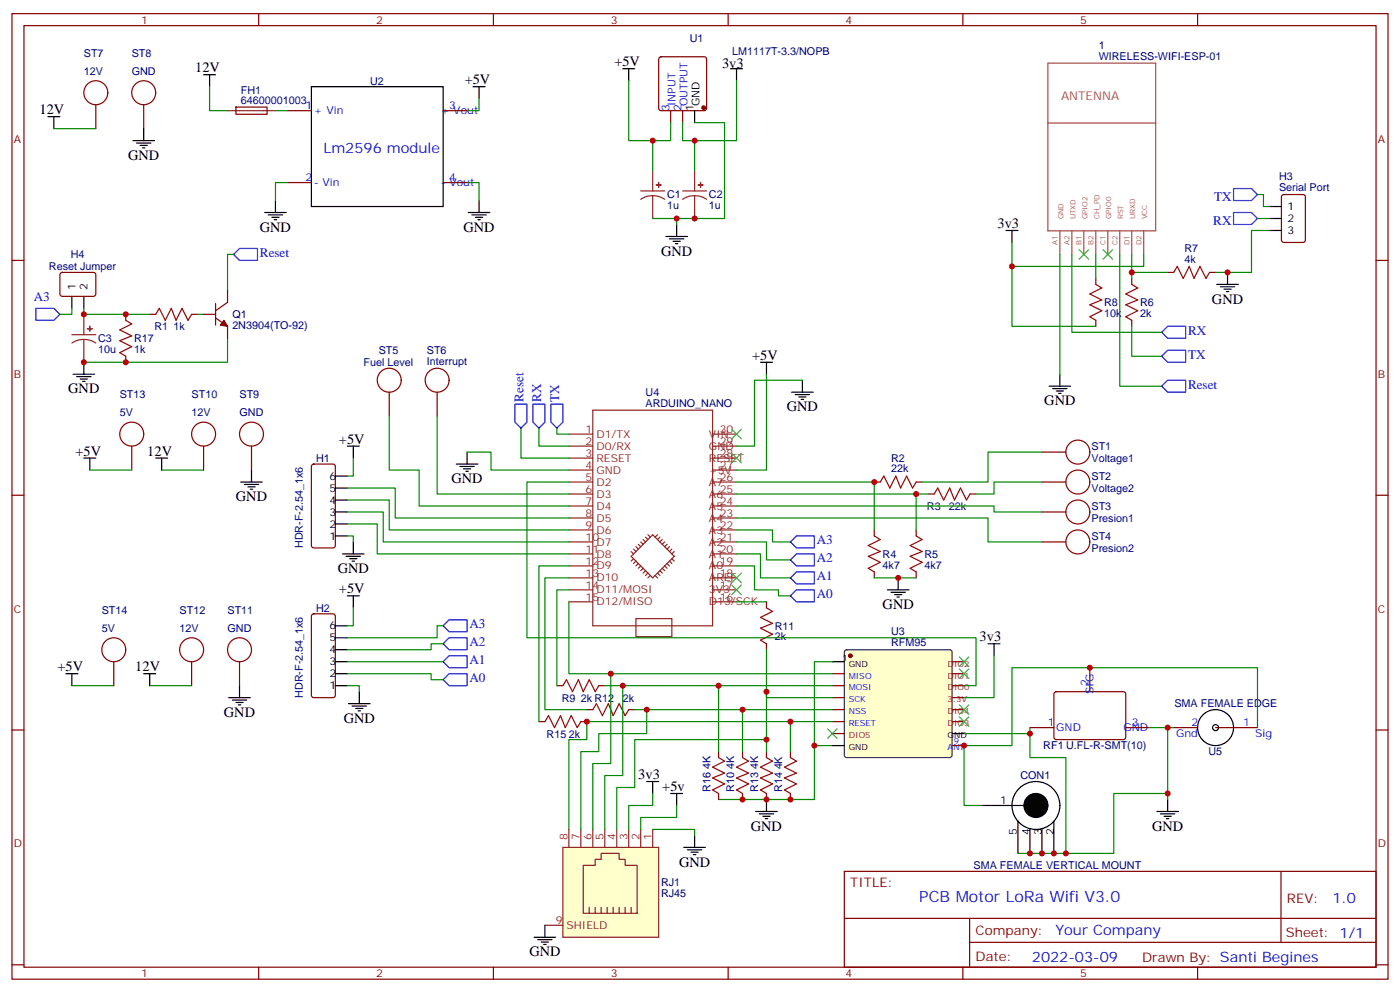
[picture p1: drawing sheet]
<svg xmlns="http://www.w3.org/2000/svg" width="412mm" height="292mm" viewBox="0 0 412 292" stroke-linecap="round" stroke-linejoin="round" font-family="sans-serif">
<g fill="none" stroke="#870000" stroke-width=".35">
<path d="M3.5 4h405.4v284.4h-405.4zM7.1 7.5h398.2v277.3h-398.2zM76.2 4v3.5M145.3 4v3.5M194.3 16.9l.4-.2h12.7l.5 .2 .2 .5v14.5l-.2 .5-.5 .2h-12.7l-.5-.2-.2-.5v-14.5zM214.5 4v3.5M283.6 4v3.5M352.8 4v3.5M84.7 32.6h7M130.5 32.6h7.1M197.6 32.6v3.5M201.1 32.6v3.5"/>
<path d="M84.7 53.8h7M130.5 53.8h7.1M3.5 76.7h3.6M405.3 76.7h3.6M322.8 82v1.7M322.8 94.3v1.8M333.4 82v1.7M333.4 94.3v1.8M344 80.2h1.7M356.3 80.2h1.8M3.5 145.8h3.6M257.5 142h1.8"/>
<path d="M257.5 156.1v1.7M269.9 142h1.7M269.9 156.1v1.7M273.4 145.5h1.8M285.8 145.5h1.7M405.3 145.8h3.6M225.8 177.2v1.8M257.5 168.4v1.8M269.9 168.4v1.8M225.8 189.6v1.7M3.5 215h3.6M164 201.9h1.8"/>
<path d="M172.9 209h1.7M176.4 201.9h1.8M185.2 209h1.8M405.3 215h3.6M218.7 221.3v1.8M218.7 233.7v1.7M225.8 221.3v1.8M225.8 233.7v1.7M232.8 221.3v1.8M232.8 233.7v1.7M248.7 256.6h156.6v28.2h-156.6zM377.3 256.6v20.9"/>
<path d="M248.7 270.5h156.5M285.6 277.5h119.6M285.6 270.5v14.1M3.5 284.1h3.6M76.2 284.8v3.6M145.3 284.8v3.6M214.5 284.8v3.6M283.6 284.8v3.6M352.8 284.8v3.6M405.3 284.1h3.6"/>
</g>
<path d="M308.7 18.6h31.7v49.4h-31.7zM308.7 36.2h31.7M312.2 68v6.9M315.7 68v6.9M319.3 68v6.9M322.8 68v6.9M326.3 68v6.9M329.8 68v6.9M333.4 68v6.9M336.9 68v6.9" fill="none" stroke="#a64a4a" stroke-width=".35"/>
<circle cx="207.3" cy="31.7" r=".53" fill="#870000" stroke="#870000" stroke-width=".35"/>
<path d="M91.7 25.5h38.8v35.3h-38.8zM204.6 32.6v3.5" fill="none" stroke="#000" stroke-width=".35"/>
<g fill="none" stroke="#a10000" stroke-width=".35">
<path d="M322.8 83.7l1.8 1.1-3.6 1.8 3.6 1.7-3.6 1.4 3.6 1.8-3.6 1.8 1.8 1M333.4 83.7l1.7 1.1-3.5 1.8 3.5 1.7-3.5 1.4 3.5 1.8-3.5 1.8 1.8 1M345.7 80.2l1.1-1.7 1.7 3.5 1.8-3.5 1.4 3.5 1.8-3.5 1.7 3.5 1.1-1.8M257.5 157.8l1.8 1.1-3.5 1.8 3.5 1.7-3.5 1.4 3.5 1.8-3.5 1.8 1.7 1M259.3 142l1-1.8 1.8 3.5 1.8-3.5 1.4 3.5 1.8-3.5 1.7 3.5 1.1-1.7M269.9 157.8l1.7 1.1-3.5 1.8 3.5 1.7-3.5 1.4 3.5 1.8-3.5 1.8 1.8 1M275.2 145.5l1-1.8 1.8 3.5 1.8-3.5 1.4 3.5 1.7-3.5 1.8 3.5 1.1-1.7M225.8 179l1.7 1.1-3.5 1.7 3.5 1.8-3.5 1.4 3.5 1.8-3.5 1.7 1.8 1.1M165.8 201.9l1.1-1.7 1.7 3.5 1.8-3.5 1.4 3.5 1.8-3.5 1.7 3.5 1.1-1.8M174.6 209l1.1-1.8 1.7 3.5 1.8-3.5 1.4 3.5 1.8-3.5 1.7 3.5 1.1-1.7M218.7 223.1l1.8 1.1-3.5 1.7 3.5 1.8-3.5 1.4 3.5 1.8-3.5 1.7 1.7 1.1M225.8 223.1l1.7 1.1-3.5 1.7 3.5 1.8-3.5 1.4 3.5 1.8-3.5 1.7 1.8 1.1"/>
<path d="M232.8 223.1l1.8 1.1-3.5 1.7 3.5 1.8-3.5 1.4 3.5 1.8-3.5 1.7 1.7 1.1"/>
</g>
<path d="M245.2 219.6h-5.3v15.8h-28.2" fill="none" stroke="#008700" stroke-width=".35"/>
<path d="M248.9 191.6l.5-.3h30.4l.5 .3 .2 .5v30.3l-.3 .5-.4 .2h-30.4l-.5-.2-.2-.5v-30.3z" fill="#ffc" stroke="#333" stroke-width=".35"/>
<circle cx="250.5" cy="193.1" r=".53" fill="#870000" stroke="#870000" stroke-width=".35"/>
<g fill="none" stroke="#000" stroke-width=".35">
<path d="M60 22h3.5M61.7 22v3.5M139.3 25.5h3.6M141.1 25.5v3.6M183.4 20.2h3.6M185.2 20.2v3.6M215.2 20.2h3.5M217 20.2v3.6M81.1 59.1v3.5M141.1 59.1v3.5M78 62.6h6.3M79 63.3h4.3"/>
<path d="M80.1 64h2.1M80.8 64.7h.7M137.9 62.6h6.4M139 63.3h4.2M140.1 64h2.1M140.8 64.7h.7M196.1 69.6h6.4M197.2 70.3h4.2M198.3 71h2.1M199 71.8h.7M199.3 66.1v3.5M296.3 67.9h3.6"/>
<path d="M298.1 67.9v3.5M358.4 83.7h6.4M359.5 84.5h4.2M360.5 85.2h2.2M361.2 85.9h.7M361.6 80.2v3.5M224 106.7h3.5M225.8 106.7v3.5M233.2 115.5h6.3M234.2 116.2h4.3M235.3 116.9h2.1M236 117.6h.7"/>
<path d="M236.4 112v3.5M309 113.7h6.4M310.1 114.4h4.2M311.1 115.1h2.2M311.9 115.9h.7M312.2 110.2v3.5M102.3 131.4h3.5M104.1 131.4v3.5M134.4 136.7h6.4M135.5 137.4h4.2M136.5 138.1h2.1M137.2 138.8h.7"/>
<path d="M137.6 133.1v3.6M98.8 157.8h3.5M98.8 154.3h3.5M98.8 150.8h3.5M98.8 147.2h3.5M98.8 143.7h3.5M98.8 140.2h3.5M104.1 159.6v3.5M100.9 163.1h6.3M102 163.8h4.2M102.3 175.5h3.5M103 164.5h2.1"/>
<path d="M103.7 165.2h.7M104.1 175.5v3.5M261.4 173.7h6.4M262.5 174.4h4.2M263.5 175.1h2.1M264.2 175.8h.7M264.6 170.2v3.5M98.8 194.9h3.5M98.8 198.4h3.5M98.8 191.3h3.5M98.8 187.8h3.5M98.8 184.3h3.5"/>
<path d="M245.2 194.9h3.5M291 189.6h3.6M292.8 189.6v3.5M98.8 201.9h3.5M102.7 207.2h6.3M103.7 207.9h4.2M104.8 208.6h2.1M105.5 209.3h.7M105.8 203.7v3.5M245.2 219.6h3.5M280.5 216h3.5M222.6 239h6.4"/>
<path d="M223.7 239.7h4.2M225.8 235.4v3.6M224.7 240.4h2.1M225.4 241.1h.7"/>
</g>
<g fill="none" stroke="#870000" stroke-width=".35">
<path d="M92 136.9l.4-.2h5.7l.6 .4 .1 23.6-.5 .6-5.9 .1-.6-.5-.1-23.5zM306.9 133.1h7.1M306.9 142h7.1M306.9 150.8h7.1M306.9 159.6h7.1M92 181l.4-.2h5.7l.6 .4 .1 23.6-.5 .6-5.9 .1-.6-.5-.1-23.5zM245.2 198.4h3.5M280.5 198.4h3.5M280.5 194.9h3.5M158.7 212.5h1.8M171.1 212.5h1.8M245.2 201.9h3.5"/>
<path d="M245.2 205.5h3.5M245.2 209h3.5M245.2 212.5h3.5M245.2 216h3.5M280.5 201.9h3.5M280.5 205.5h3.5M280.5 209h3.5M280.5 212.5h3.5M280.5 219.6h3.5M211.7 221.3v1.8M211.7 233.7v1.7"/>
<circle cx="317.5" cy="133.1" r="3.5"/>
<circle cx="317.5" cy="142" r="3.5"/>
<circle cx="317.5" cy="150.8" r="3.5"/>
<circle cx="317.5" cy="159.6" r="3.5"/>
</g>
<g fill="none" stroke="#8c2424" stroke-width=".35">
<path d="M188.7 56.2h7.1M192.3 57.6l-1.9 .3-1.7 .8M192.3 57.6l1.8 .3 1.7 .8M192.3 50.2v6M192.3 57.6v6.7M201.1 56.2h7M204.6 57.6l-1.8 .3-1.7 .8M204.6 57.6l1.9 .3 1.6 .8M204.6 50.2v6M204.6 57.6v6.7M167.6 138.4h7M167.6 134.9h7"/>
<path d="M167.6 131.4h7M167.6 127.8h7M174.6 120.8h35.3v63.5h-35.3zM209.9 138.4h7.1M209.9 134.9h7.1M209.9 131.4h7.1M209.9 127.8h7.1M167.6 159.6h7M167.6 156.1h7M167.6 152.5h7M167.6 149h7M167.6 145.5h7"/>
<path d="M167.6 142h7M188.7 159.6l.7 .7M189.4 158.9l.7 .7M190.1 158.2l.8 .7M190.9 157.5l.7 .7M193.7 157.5l-.7 .7M194.4 158.2l-.7 .7M195.1 158.9l-.7 .7M195.8 159.6l-.7 .7M209.9 159.6h7.1M209.9 156.1h7.1M209.9 152.5h7.1"/>
<path d="M209.9 149h7.1M209.9 145.5h7.1M209.9 142h7.1M167.6 173.7h7M167.6 170.2h7M167.6 166.7h7M167.6 163.1h7M167.6 177.2h7M185.9 163.8l6.4-6.3 6.3 6.3-6.3 6.4zM185.9 162.4l.7 .7M186.6 161.7l.7 .7M186.6 164.5l-.7 .7"/>
<path d="M187.3 161l.7 .7M187.3 165.2l-.7 .7M188 165.9l-.7 .8M188 160.3l.7 .7M188.7 166.7l-.7 .7M189.4 167.4l-.7 .7M190.1 168.1l-.7 .7M190.9 168.8l-.8 .7M191.6 169.5l-.7 .7M193 169.5l.7 .7M193.7 168.8l.7 .7M194.4 168.1l.7 .7"/>
<path d="M195.1 167.4l.7 .7M195.8 166.7l.7 .7M196.5 165.9l.7 .8M196.5 160.3l-.7 .7M197.2 165.2l.7 .7M197.2 161l-.7 .7M197.9 164.5l.7 .7M197.9 161.7l-.7 .7M198.6 162.4l-.7 .7M209.9 173.7h7.1M209.9 170.2h7.1M209.9 166.7h7.1"/>
<path d="M209.9 163.1h7.1M209.9 177.2h7.1M187.3 182.2h10.6v5.3h-10.6z"/>
</g>
<g fill="none" stroke="#008700" stroke-width=".35">
<path d="M141.1 29.1v3.5h-3.5M185.2 23.8v17.6h12.4v-5.3M204.6 36.1h8.8v28.2h-21.1M217 23.8v17.6h-15.9v-5.3M84.7 53.8h-3.6v5.3M137.6 53.8h3.5v5.3M192.3 41.4v8.8M204.6 41.4v8.8M199.3 64.3v1.8M298.1 71.4v7.1h38.8v-3.6M298.1 78.5v17.6h24.7M312.2 74.9v35.3"/>
<path d="M315.7 74.9v23h26.5M322.8 74.9v7.1M333.4 74.9v7.1M333.4 96.1v8.8h8.8M333.4 80.2h10.6M225.8 110.2v28.2h-8.8M236.4 112h-14.2v19.4h-5.2M137.6 133.1h7v5.3h23M164 126.1v1.7h3.6M306.9 133.1h-15.9v8.9h-19.4M102.3 157.8h1.8v1.8M102.3 154.3h8.8v8.8h56.5"/>
<path d="M102.3 150.8h10.6v8.8h54.7M102.3 147.2h12.4v8.9h52.9M102.3 143.7h14.1v8.8h51.2M167.6 142h-12.4v45.8h132.3v14.1h-3.5M217 142h40.5v14.1M217 149h75.8v1.8h14.1M217 159.6h8.8v5.3h7M217 156.1h10.5v3.5h5.3M217 152.5h74v7.1h15.9M217 145.5h56.4M269.9 145.5v10.6M306.9 142h-14.1v3.5h-5.3"/>
<path d="M167.6 173.7h-3.6v28.2M167.6 170.2h-7.1v38.8h12.4M167.6 166.7h-8.9v45.8M167.6 177.2v21.2h77.6M217 166.7h5.2v7h7.1v1.8h3.5M217 163.1h7v7.1h8.8M217 177.2h8.8M257.5 170.2h12.4M102.3 198.4h24.7v1.8h3.5M102.3 194.9h28.2M130.5 184.3h-1.7v3.5h-26.5M130.5 189.6h-3.5v1.7h-24.7"/>
<path d="M225.8 191.3v14.2h19.4M292.8 193.1v12.4h-8.8M178.2 201.9h67M187 209h58.2M211.7 201.9v19.4M218.7 209v12.3M225.8 203.7v17.6M232.8 212.5v8.8M245.2 212.5h-72.3v5.3h-5.3v26.5"/>
</g>
<path d="M160.5 212.5l1.1-1.8 1.7 3.6 1.8-3.6 1.4 3.6 1.8-3.6 1.7 3.6 1.1-1.8M211.7 223.1l1.7 1.1-3.5 1.7 3.5 1.8-3.5 1.4 3.5 1.8-3.5 1.7 1.8 1.1" fill="none" stroke="#a10000" stroke-width=".35"/>
<g fill="none" stroke="#3c3" stroke-width=".35">
<path d="M215.5 172.3l2.9 2.8M215.5 168.8l2.9 2.8M218.4 172.3l-2.9 2.8M218.4 168.8l-2.9 2.8M282.6 193.5l2.8 2.8M282.6 197l2.8 2.8M285.4 193.5l-2.8 2.8M285.4 197l-2.8 2.8M243.8 214.6l2.8 2.9M246.6 214.6l-2.8 2.9M282.6 207.6l2.8 2.8M282.6 211.1l2.8 2.8"/>
<path d="M285.4 207.6l-2.8 2.8M285.4 211.1l-2.8 2.8"/>
</g>
<path d="M342.2 97.9l1.8-1.8h5.2v3.5h-5.2zM157 119h3.5v5.3l-1.8 1.8-1.7-1.8zM162.3 119h3.5v5.3l-1.8 1.8-1.7-1.8zM342.2 104.9l1.8-1.7h5.2v3.5h-5.2zM232.8 159.6l1.8-1.8h5.3v3.6h-5.3zM232.8 175.5l1.8-1.8h5.3v3.5h-5.3zM232.8 170.2l1.8-1.8h5.3v3.5h-5.3zM234.6 163.1h5.3v3.6h-5.3l-1.8-1.8zM130.5 194.9l1.8-1.8h5.3v3.5h-5.3zM130.5 189.6l1.8-1.8h5.3v3.5h-5.3zM130.5 184.3l1.8-1.8h5.3v3.6h-5.3zM130.5 200.2l1.8-1.8h5.3v3.5h-5.3z" fill="none" stroke="#00f" stroke-width=".35"/>
<g fill="#8c2424" stroke="#8c2424" stroke-width=".35">
<path d="M193.3 54.5h1.4z"/>
<path d="M194 53.8v1.4z"/>
<path d="M205.7 54.5h1.4z"/>
<path d="M206.3 53.8l.1 1.4z"/>
</g>
<path d="M165.8 249.6h28.2v26.4h-28.2z" fill="#ffc" stroke="#8c2424" stroke-width=".35"/>
<g fill="none" stroke="#8c2424" stroke-width=".35">
<path d="M67 32.6h14.1M21.2 98.6h7M24.7 100l-1.9 .2-1.6 .8M24.7 100l1.8 .2 1.7 .8M24.7 92.6v6M24.7 100v6.7M167.6 244.3v5.3M171.1 244.3v5.3M171.8 254.8h3.5v-1.7h1.8v-1.8h5.3v1.8h1.7v1.7h3.6v14.2h-15.9zM174.6 244.3v5.3M178.2 244.3v5.3M181.7 244.3v5.3"/>
<path d="M185.2 244.3v5.3M188.7 244.3v5.3M192.3 244.3v5.3M160.5 272.5h5.3M173.6 267.2v1.8M175.3 267.2v1.8M177.1 267.2v1.8M178.9 267.2v1.8M180.6 267.2v1.8M182.4 267.2v1.8M184.1 267.2v1.8M185.9 267.2v1.8"/>
</g>
<g fill="none" stroke="#008700" stroke-width=".35">
<path d="M15.9 37.9h12.3M61.7 25.5v7.1h5.3M81.1 32.6h3.6M370.4 57.3h1.8v3.5h1.7M68.8 74.9h-1.8v10.6M329.8 74.9v38.8h12.4M370.4 64.3h3.5M373.9 67.9h-5.2v12.3h-10.6M21.2 90.8v1.8h-3.6M24.7 90.8v1.8h19.4M58.2 92.6h1.8M67 99.6v7.1h-42.3"/>
<path d="M26.5 138.4h12.3M47.6 138.4h12.4M104.1 134.9v5.3h-1.8M114.7 122.6v15.8h8.8v10.6h44.1M128.8 122.6v22.9h38.8M153.5 126.1v8.8h14.1M158.7 126.1v5.3h8.9M104.1 179v5.3h-1.8M179.9 198.4v26.5h-5.3v19.4M245.2 194.9h-5.3v24.7M21.2 201.9h12.3M44.1 201.9h12.3"/>
<path d="M102.3 201.9h3.5v1.8M183.4 201.9v26.5h-5.2v15.9M190.5 209v7h-14.1v5.3h-5.3v23M225.8 217.8h-38.8v14.1h-5.3v12.4M284 216h19.4M303.4 214.3v8.8h10.6v28.2M338.7 214.3h7M344 214.3v21.1M370.4 214.3v-17.7h-72.3v23h-14.1v17.6h5.3M192.3 233.7v3.5h-7.1v7.1M199.3 237.2v3.5h-10.6v3.6M344 233.7h-15.9v17.6h-28.2"/>
<path d="M192.3 244.3h12.3v1.7"/>
</g>
<g fill="none" stroke="#870000" stroke-width=".35">
<path d="M28.2 30.8v7.1M42.3 30.8v7.1M69.5 31.5h9.1l.1 2.1-9.2 .1zM377.7 57.5l.5-.2h5.6l.7 .4v13l-.4 .6-5.9 .1-.7-.5v-12.9zM17.9 80.4l.4-.2 9.5 .1 .4 .6v5.9l-.7 .5-9.4-.1-.5-.6v-5.7zM37 92.6v1.7M44.1 92.6h1.8M56.4 92.6h1.8M60 92.6h3.5M63.5 93.6l3.5 2.5v3.5M63.5 89.4v6.3M67 85.5v3.5l-3.5 2.5"/>
<path d="M37 104.9v1.8M114.7 115.5v7.1M128.8 115.5v7.1M38.8 131.4v7M60 131.4v7M74.1 131.4v7M33.5 194.9v7M56.4 194.9v7M70.6 194.9v7M321 196.6v7.1M303.4 214.3h7M310.7 203.9l.4-.2h20.1l.4 .7-.1 13-.6 .4-20-.1-.5-.6v-12.7z"/>
<path d="M331.6 214.3h7.1M345.7 214.3h7.1M358.1 214.3h12.3"/>
<circle cx="28.2" cy="27.3" r="3.5"/>
<circle cx="42.3" cy="27.3" r="3.5"/>
<circle cx="114.7" cy="112" r="3.5"/>
<circle cx="128.8" cy="112" r="3.5"/>
<circle cx="38.8" cy="127.8" r="3.5"/>
<circle cx="60" cy="127.8" r="3.5"/>
<circle cx="74.1" cy="127.8" r="3.5"/>
<circle cx="33.5" cy="191.3" r="3.5"/>
<circle cx="56.4" cy="191.3" r="3.5"/>
<circle cx="70.6" cy="191.3" r="3.5"/>
</g>
<g fill="none" stroke="#000" stroke-width=".35">
<path d="M14.1 34.4h3.5M15.9 34.4v3.5M42.3 37.9v3.5M39.2 41.4h6.3M40.2 42.1h4.2M41.3 42.8h2.1M42 43.5h.7M373.9 67.9h3.6M373.9 60.8h3.6M373.9 64.3h3.6M21.2 87.3v3.5M24.7 87.3v3.5"/>
<path d="M21.5 110.2h6.4M22.6 110.9h4.2M23.6 111.6h2.2M24.3 112.3h.7M24.7 106.7v3.5M24.7 134.9h3.5M26.5 134.9v3.5M45.9 134.9h3.5M47.6 134.9v3.5M74.1 138.4v3.6M70.9 142h6.4M72 142.7h4.2"/>
<path d="M73 143.4h2.1M73.7 144.1h.7M19.4 198.4h3.5M21.2 198.4v3.5M42.3 198.4h3.6M44.1 198.4v3.5M67.4 205.5h6.3M68.4 206.2h4.3M69.5 206.9h2.1M70.2 207.6h.7M70.6 201.9v3.6M190.5 230.2h3.5"/>
<path d="M192.3 230.2v3.5M197.6 233.7h3.5M199.3 233.7v3.5M289.3 237.2h14.1M340.8 239h6.3M341.8 239.7h4.3M344 235.4v3.6M201.4 249.6h6.4M202.5 250.3h4.2M203.6 251h2.1M204.3 251.7h.7M204.6 246v3.6"/>
<path d="M299.9 241.8v9.5M303.4 244.3v7M306.9 244.3v7M310.4 241.8v9.5M342.9 240.4h2.1M343.6 241.1h.7M157.3 276h6.4M158.4 276.7h4.2M159.5 277.4h2.1M160.2 278.1h.7M160.5 272.5v3.5"/>
<circle cx="358.1" cy="214.3" r="5.3"/>
<circle cx="358.1" cy="214.3" r=".88"/>
<circle cx="305.2" cy="237.2" r="7.1"/>
</g>
<path d="M363.4 55.5h5.3l1.7 1.8-1.7 1.8h-5.3zM68.8 74.9l1.8-1.7h5.2v3.5h-5.2zM363.4 62.6h5.3l1.7 1.7-1.7 1.8h-5.3zM10.6 90.8h5.3l1.7 1.8-1.7 1.7h-5.3zM151.7 119h3.5v5.3l-1.7 1.8-1.8-1.8zM342.2 113.7l1.8-1.7h5.2v3.5h-5.2z" fill="none" stroke="#00f" stroke-width=".35"/>
<circle cx="305.2" cy="237.2" r="3.5" fill="#000" stroke="#000" stroke-width=".35"/>
<path d="M317.9 73.5l2.8 2.8M320.7 73.5l-2.8 2.8M324.9 73.5l2.8 2.8M327.7 73.5l-2.8 2.8M215.5 126.4l2.9 2.9M215.5 133.5l2.9 2.8M218.4 126.4l-2.9 2.9M218.4 133.5l-2.9 2.8" fill="none" stroke="#3c3" stroke-width=".35"/>
<path d="M37 94.3l1.8 1.1-3.5 1.8 3.5 1.7-3.5 1.4 3.5 1.8-3.5 1.8 1.7 1M45.9 92.6l1-1.8 1.8 3.5 1.7-3.5 1.5 3.5 1.7-3.5 1.8 3.5 1-1.7" fill="none" stroke="#a10000" stroke-width=".35"/>
<g fill="#8c2424" stroke="#8c2424" stroke-width=".35">
<path d="M25.8 96.8h1.4z"/>
<path d="M26.4 96.1l.1 1.4z"/>
</g>
<path d="M66 94.3l1 1.8-2.1-.4z" fill="#870000" stroke="#870000" stroke-width=".35"/>
<g fill="#c00">
<circle cx="225.8" cy="203.7" r=".88"/>
<circle cx="232.8" cy="235.4" r=".88"/>
<circle cx="232.8" cy="212.5" r=".88"/>
<circle cx="225.8" cy="235.4" r=".88"/>
<circle cx="218.7" cy="235.4" r=".88"/>
<circle cx="218.7" cy="209" r=".88"/>
<circle cx="211.7" cy="201.9" r=".88"/>
<circle cx="264.6" cy="170.2" r=".88"/>
<circle cx="257.5" cy="142" r=".88"/>
<circle cx="269.9" cy="145.5" r=".88"/>
<circle cx="192.3" cy="41.4" r=".88"/>
<circle cx="204.6" cy="41.4" r=".88"/>
<circle cx="199.3" cy="64.3" r=".88"/>
<circle cx="204.6" cy="64.3" r=".88"/>
<circle cx="333.4" cy="80.2" r=".88"/>
<circle cx="298.1" cy="78.5" r=".88"/>
<circle cx="225.8" cy="217.8" r=".88"/>
<circle cx="183.4" cy="201.9" r=".88"/>
<circle cx="179.9" cy="198.4" r=".88"/>
<circle cx="172.9" cy="212.5" r=".88"/>
<circle cx="190.5" cy="209" r=".88"/>
<circle cx="361.6" cy="80.2" r=".88"/>
<circle cx="284" cy="219.6" r=".88"/>
<circle cx="321" cy="196.6" r=".88"/>
<circle cx="344" cy="214.3" r=".88"/>
<circle cx="303.4" cy="251.3" r=".88"/>
<circle cx="306.9" cy="251.3" r=".88"/>
<circle cx="344" cy="233.7" r=".88"/>
<circle cx="310.4" cy="251.3" r=".88"/>
<circle cx="314" cy="251.3" r=".88"/>
<circle cx="303.4" cy="216" r=".88"/>
<circle cx="239.9" cy="219.6" r=".88"/>
<circle cx="37" cy="92.6" r=".88"/>
<circle cx="37" cy="106.7" r=".88"/>
<circle cx="24.7" cy="92.6" r=".88"/>
<circle cx="24.7" cy="106.7" r=".88"/>
</g>
<text font-size="4.6" fill="#00f" x="270.8" y="265.6">PCB Motor LoRa Wifi V3.0</text>
<g font-size="4.2">
<text x="57.5" y="21.3">12V</text>
<text x="181" y="19.5">+5V</text>
<text x="212.7" y="19.9">3v3</text>
<text x="136.9" y="24.8">+5V</text>
<text x="11.6" y="33.7">12V</text>
<text x="37.7" y="47.1">GND</text>
<text x="76.6" y="68.2">GND</text>
<text x="136.5" y="68.2">GND</text>
<text x="293.9" y="67.2">3v3</text>
<text x="194.7" y="75.3">GND</text>
<text x="357" y="89.4">GND</text>
<text x="221.5" y="106">+5V</text>
<text x="20.1" y="115.9">GND</text>
<text x="307.6" y="119.4">GND</text>
<text x="231.8" y="121.1">GND</text>
<text x="99.8" y="130.7">+5V</text>
<text x="22.2" y="134.2">+5V</text>
<text x="43.4" y="134.2">12V</text>
<text x="133" y="142.3">GND</text>
<text x="69.5" y="147.6">GND</text>
<text x="99.5" y="168.8">GND</text>
<text x="99.8" y="174.8">+5V</text>
<text x="260" y="179.4">GND</text>
<text x="288.6" y="188.9">3v3</text>
<text x="16.9" y="197.7">+5V</text>
<text x="39.9" y="197.7">12V</text>
<text x="66" y="211.1">GND</text>
<text x="101.2" y="212.9">GND</text>
<text x="188" y="229.4">3v3</text>
<text x="195.1" y="233">+5v</text>
<text x="221.2" y="244.6">GND</text>
<text x="339.4" y="244.6">GND</text>
<text x="200" y="255.2">GND</text>
<text x="155.9" y="281.7">GND</text>
</g>
<g font-size="4.2" fill="#00f">
<text x="95.2" y="44.9">Lm2596 module</text>
<text x="392.5" y="265.9">1.0</text>
<text x="310.9" y="275.4">Your Company</text>
<text x="304" y="283.2">2022-03-09</text>
</g>
<g font-size="3.9" fill="#00f">
<text x="357.6" y="59.2">TX</text>
<text x="357.4" y="66.3">RX</text>
<text x="76.6" y="75.6">Reset</text>
<text x="9.9" y="88.5">A3</text>
<text x="350" y="98.6">RX</text>
<text x="350" y="105.6">TX</text>
<text x="154.2" y="118.3" transform="rotate(-90 154.2 118.3)">Reset</text>
<text x="159.5" y="118.3" transform="rotate(-90 159.5 118.3)">RX</text>
<text x="164.7" y="118.3" transform="rotate(-90 164.7 118.3)">TX</text>
<text x="350" y="114.4">Reset</text>
<text x="240.6" y="160.3">A3</text>
<text x="240.6" y="165.6">A2</text>
<text x="240.6" y="170.9">A1</text>
<text x="240.6" y="176.2">A0</text>
<text x="138.3" y="185">A3</text>
<text x="138.3" y="190.3">A2</text>
<text x="138.3" y="195.6">A1</text>
<text x="138.3" y="200.9">A0</text>
</g>
<g font-size="3.9" fill="#800">
<text x="250.5" y="261.2">TITLE:</text>
<text x="379.1" y="265.9">REV:</text>
<text x="287.4" y="275.4">Company:</text>
<text x="378.7" y="276">Sheet: 1/1</text>
<text x="287.4" y="283.1">Date:</text>
<text x="336.4" y="283.2">Drawn By: Santi Begines</text>
</g>
<text font-size="3.5" fill="#a54b4b" x="312.6" y="29.5">ANTENNA</text>
<g font-size="3.2" fill="#800">
<text x="41.6" y="7">1</text>
<text x="110.8" y="7">2</text>
<text x="179.9" y="7">3</text>
<text x="249.1" y="7">4</text>
<text x="318.2" y="7">5</text>
<text x="4.1" y="42.1">A</text>
<text x="405.9" y="42.1">A</text>
<text x="4.1" y="111.3">B</text>
<text x="405.9" y="111.3">B</text>
<text x="4.1" y="180.4">C</text>
<text x="405.9" y="180.4">C</text>
<text x="4.1" y="249.6">D</text>
<text x="405.9" y="249.6">D</text>
<text x="41.6" y="287.8">1</text>
<text x="110.8" y="287.8">2</text>
<text x="179.9" y="287.8">3</text>
<text x="249.1" y="287.8">4</text>
<text x="318.2" y="287.8">5</text>
</g>
<g font-size="3.2" fill="#000080">
<text x="24.7" y="16.7">ST7</text>
<text x="38.8" y="16.7">ST8</text>
<text x="203.2" y="12.5">U1</text>
<text x="215.7" y="16.1">LM1117T-3.3/NOPB</text>
<text x="323.6" y="17.5">WIRELESS-WIFI-ESP-01</text>
<text x="323.6" y="14.3">1</text>
<text x="24.7" y="22">12V</text>
<text x="38.8" y="22">GND</text>
<text x="71" y="27.5">FH1</text>
<text x="109" y="24.9">U2</text>
<text x="70.9" y="30.5">64600001003</text>
<text x="376.8" y="53.1">H3</text>
<text x="196.5" y="58.4">C1</text>
<text x="208.8" y="58.4">C2</text>
<text x="376.8" y="56.2">Serial Port</text>
<text x="196.5" y="61.6">1u</text>
<text x="208.8" y="61.6">1u</text>
<text x="20.8" y="76">H4</text>
<text x="348.9" y="77.4">4k</text>
<text x="348.9" y="74.2">R7</text>
<text x="14.4" y="79.6">Reset Jumper</text>
<text x="68.4" y="93.7">Q1</text>
<text x="325.3" y="93.3">10k</text>
<text x="325.3" y="90.2">R8</text>
<text x="335.8" y="93.3">2k</text>
<text x="335.8" y="90.2">R6</text>
<text x="28.9" y="100.8">C3</text>
<text x="39.5" y="100.8">R17</text>
<text x="45.5" y="97.3">R1</text>
<text x="51.2" y="97.3">1k</text>
<text x="68.4" y="96.9">2N3904(TO-92)</text>
<text x="28.9" y="103.9">10u</text>
<text x="39.5" y="103.9">1k</text>
<text x="107.1" y="107.8">Fuel Level</text>
<text x="111.6" y="104.2">ST5</text>
<text x="125.7" y="107.4">Interrupt</text>
<text x="125.7" y="104.2">ST6</text>
<text x="35.3" y="117.3">ST13</text>
<text x="56.4" y="117.3">ST10</text>
<text x="70.6" y="117.3">ST9</text>
<text x="190.2" y="119.7">ARDUINO_NANO</text>
<text x="190.2" y="116.6">U4</text>
<text x="35.3" y="122.6">5V</text>
<text x="56.4" y="122.6">12V</text>
<text x="70.6" y="122.6">GND</text>
<text x="93.1" y="136">H1</text>
<text x="262.5" y="135.9">R2</text>
<text x="321.5" y="136.1">Voltage1</text>
<text x="321.5" y="132.5">ST1</text>
<text x="262.5" y="139.1">22k</text>
<text x="321.5" y="141.4">ST2</text>
<text x="321.5" y="144.9">Voltage2</text>
<text x="273.1" y="150.2">R3</text>
<text x="279.5" y="150.2">22k</text>
<text x="321.5" y="153.7">Presion1</text>
<text x="321.5" y="150.2">ST3</text>
<text x="89.3" y="161.5" transform="rotate(-90 89.3 161.5)">HDR-F-2.54_1x6</text>
<text x="321.5" y="159">ST4</text>
<text x="260" y="167.4">4k7</text>
<text x="260" y="164.3">R4</text>
<text x="272.3" y="167.4">4k7</text>
<text x="272.3" y="164.3">R5</text>
<text x="321.5" y="162.5">Presion2</text>
<text x="30" y="180.8">ST14</text>
<text x="52.9" y="180.8">ST12</text>
<text x="67" y="180.8">ST11</text>
<text x="93.1" y="180.1">H2</text>
<text x="228.2" y="185.5">R11</text>
<text x="30" y="186.1">5V</text>
<text x="52.9" y="186.1">12V</text>
<text x="67" y="186.1">GND</text>
<text x="228.2" y="188.6">2k</text>
<text x="262.5" y="190.3">RFM95</text>
<text x="262.5" y="187.1">U3</text>
<text x="89.3" y="205.5" transform="rotate(-90 89.3 205.5)">HDR-F-2.54_1x6</text>
<text x="165.5" y="206.6">R9</text>
<text x="171.1" y="206.6">2k R12</text>
<text x="183.4" y="206.6">2k</text>
<text x="346" y="208.3">SMA FEMALE EDGE</text>
<text x="161" y="217.2">R15</text>
<text x="167.6" y="217.2">2k</text>
<text x="307.3" y="220.7">RF1 U.FL-R-SMT(10)</text>
<text x="209.3" y="226.6" transform="rotate(-90 209.3 226.6)">4K</text>
<text x="216.3" y="226.6" transform="rotate(-90 216.3 226.6)">4K</text>
<text x="223.4" y="226.6" transform="rotate(-90 223.4 226.6)">4K</text>
<text x="230.4" y="226.6" transform="rotate(-90 230.4 226.6)">4K</text>
<text x="356" y="222.4">U5</text>
<text x="209.3" y="233.2" transform="rotate(-90 209.3 233.2)">R16</text>
<text x="216.3" y="233.2" transform="rotate(-90 216.3 233.2)">R10</text>
<text x="223.4" y="233.2" transform="rotate(-90 223.4 233.2)">R13</text>
<text x="230.4" y="233.2" transform="rotate(-90 230.4 233.2)">R14</text>
<text x="300.6" y="229.5">CON1</text>
<text x="286.8" y="256">SMA FEMALE VERTICAL MOUNT</text>
<text x="194.7" y="260.9">RJ1</text>
<text x="194.7" y="264.1">RJ45</text>
</g>
<g font-size="3.2" fill="#00f">
<text x="90" y="32.2">1</text>
<text x="92.4" y="33.7">+ Vin</text>
<text x="129.8" y="33.7">+ Vout</text>
<text x="132.3" y="32.2">3</text>
<text x="197.2" y="32.8" transform="rotate(-90 197.2 32.8)">3</text>
<text x="199" y="31.3" transform="rotate(-90 199 31.3)">INPUT</text>
<text x="200.7" y="32.8" transform="rotate(-90 200.7 32.8)">2</text>
<text x="202.5" y="31.3" transform="rotate(-90 202.5 31.3)">OUTPUT</text>
<text x="90" y="53.4">2</text>
<text x="132.3" y="53.4">4</text>
<text x="92.4" y="54.8">- Vin</text>
<text x="129.8" y="54.8">- Vout</text>
<text x="320.7" y="201.9" transform="rotate(-90 320.7 201.9)">2</text>
<text x="322.1" y="204.4" transform="rotate(-90 322.1 204.4)">SIG</text>
<text x="308.7" y="213.9">1</text>
<text x="311.1" y="215.3">GND</text>
<text x="330.9" y="215.3">GND</text>
<text x="333.4" y="213.9">3</text>
<text x="351" y="213.9">2</text>
<text x="366.2" y="213.9">1</text>
<text x="346.4" y="217.1">Gnd</text>
<text x="369.7" y="217.1">Sig</text>
</g>
<g font-size="3.2">
<text x="204.3" y="32.8" transform="rotate(-90 204.3 32.8)">1</text>
<text x="206" y="31.3" transform="rotate(-90 206 31.3)">GND</text>
<text x="379.2" y="61.9">1</text>
<text x="379.2" y="65.4">2</text>
<text x="379.2" y="68.9">3</text>
<text x="22.2" y="85.5" transform="rotate(-90 22.2 85.5)">1</text>
<text x="25.8" y="85.5" transform="rotate(-90 25.8 85.5)">2</text>
<text x="97" y="141.3">6</text>
<text x="97" y="148.3">4</text>
<text x="97" y="144.8">5</text>
<text x="97" y="155.4">2</text>
<text x="97" y="151.8">3</text>
<text x="97" y="158.9">1</text>
<text x="97" y="185.3">6</text>
<text x="97" y="188.9">5</text>
<text x="97" y="195.9">3</text>
<text x="97" y="192.4">4</text>
<text x="97" y="203">1</text>
<text x="97" y="199.5">2</text>
<text x="294.6" y="236.9">1</text>
<text x="299.5" y="246" transform="rotate(-90 299.5 246)">5</text>
<text x="303.4" y="246" transform="rotate(-90 303.4 246)">4</text>
<text x="306.9" y="246" transform="rotate(-90 306.9 246)">3</text>
<text x="310.4" y="246" transform="rotate(-90 310.4 246)">2</text>
</g>
<g font-size="3.2" fill="#8d2323">
<text x="172.5" y="131">2</text>
<text x="172.5" y="127.5">1</text>
<text x="175.7" y="128.9">D1/TX</text>
<text x="208.8" y="128.9">VIN</text>
<text x="212" y="127.5">30</text>
<text x="212" y="131">29</text>
<text x="172.5" y="134.5">3</text>
<text x="175.7" y="136">RESET</text>
<text x="175.7" y="132.4">D0/RX</text>
<text x="208.8" y="132.4">GND</text>
<text x="208.8" y="136">RESET</text>
<text x="212" y="134.5">28</text>
<text x="172.5" y="141.6">5</text>
<text x="172.5" y="138.1">4</text>
<text x="175.7" y="143">D2</text>
<text x="175.7" y="139.5">GND</text>
<text x="208.8" y="139.5">+5V</text>
<text x="208.8" y="143">A7</text>
<text x="212" y="138.1">27</text>
<text x="212" y="141.6">26</text>
<text x="172.5" y="148.7">7</text>
<text x="172.5" y="145.1">6</text>
<text x="175.7" y="146.5">D3</text>
<text x="208.8" y="146.5">A6</text>
<text x="212" y="145.1">25</text>
<text x="212" y="148.7">24</text>
<text x="172.5" y="155.7">9</text>
<text x="172.5" y="152.2">8</text>
<text x="175.7" y="153.6">D5</text>
<text x="175.7" y="150.1">D4</text>
<text x="208.8" y="150.1">A5</text>
<text x="208.8" y="153.6">A4</text>
<text x="212" y="152.2">23</text>
<text x="212" y="155.7">22</text>
<text x="172.5" y="159.2">10</text>
<text x="175.7" y="160.7">D7</text>
<text x="175.7" y="157.1">D6</text>
<text x="208.8" y="157.1">A3</text>
<text x="208.8" y="160.7">A2</text>
<text x="212" y="159.2">21</text>
<text x="172.5" y="166.3">12</text>
<text x="172.5" y="162.8">11</text>
<text x="175.7" y="167.7">D9</text>
<text x="175.7" y="164.2">D8</text>
<text x="208.8" y="164.2">A1</text>
<text x="208.8" y="167.7">A0</text>
<text x="212" y="162.8">20</text>
<text x="212" y="166.3">19</text>
<text x="172.5" y="173.4">14</text>
<text x="172.5" y="169.8">13</text>
<text x="175.7" y="171.2">D10</text>
<text x="208.8" y="171.2">AREF</text>
<text x="212" y="169.8">18</text>
<text x="212" y="173.4">17</text>
<text x="172.5" y="176.9">15</text>
<text x="175.7" y="174.8">D11/MOSI</text>
<text x="175.7" y="178.3">D12/MISO</text>
<text x="208.8" y="174.8">3V3</text>
<text x="208.8" y="178.3">D13/SCK</text>
<text x="212" y="176.9">16</text>
<text x="167.2" y="247.4" transform="rotate(-90 167.2 247.4)">8</text>
<text x="170.7" y="247.4" transform="rotate(-90 170.7 247.4)">7</text>
<text x="174.3" y="247.4" transform="rotate(-90 174.3 247.4)">6</text>
<text x="177.8" y="247.4" transform="rotate(-90 177.8 247.4)">5</text>
<text x="181.3" y="247.4" transform="rotate(-90 181.3 247.4)">4</text>
<text x="184.9" y="247.4" transform="rotate(-90 184.9 247.4)">3</text>
<text x="188.4" y="247.4" transform="rotate(-90 188.4 247.4)">2</text>
<text x="191.9" y="247.4" transform="rotate(-90 191.9 247.4)">1</text>
<text x="163.7" y="272.1">9</text>
<text x="166.9" y="273.5">SHIELD</text>
</g>
<g font-size="2.5">
<text x="248.2" y="194.5">1</text>
<text x="250" y="196.3">GND</text>
<text x="250" y="221">GND</text>
<text x="279.2" y="217.5">GND</text>
</g>
<g font-size="2.5" fill="#903">
<text x="279.2" y="196.3">DIO2</text>
<text x="279.2" y="203.3">DIO0</text>
<text x="279.2" y="199.8">DIO1</text>
<text x="279.2" y="213.9">DIO3</text>
<text x="279.2" y="210.4">DIO4</text>
<text x="250" y="217.5">DIO5</text>
</g>
<g font-size="2.5" fill="#00f">
<text x="250" y="199.8">MISO</text>
<text x="250" y="203.3">MOSI</text>
<text x="250" y="206.9">SCK</text>
<text x="250" y="210.4">NSS</text>
<text x="250" y="213.9">RESET</text>
<text x="279.2" y="221">ANT</text>
<text x="281" y="219.2">9</text>
</g>
<text font-size="2.5" fill="#f00" x="279.2" y="206.9">3.3V</text>
<g font-size="2.1" fill="#a54b4b">
<text x="313.2" y="64.6" transform="rotate(-90 313.2 64.6)">GND</text>
<text x="316.8" y="64.6" transform="rotate(-90 316.8 64.6)">UTXD</text>
<text x="320.3" y="64.6" transform="rotate(-90 320.3 64.6)">GPIO2</text>
<text x="323.8" y="64.6" transform="rotate(-90 323.8 64.6)">CH_PD</text>
<text x="327.4" y="64.6" transform="rotate(-90 327.4 64.6)">GPIO0</text>
<text x="330.9" y="64.6" transform="rotate(-90 330.9 64.6)">RST</text>
<text x="334.4" y="64.6" transform="rotate(-90 334.4 64.6)">URXD</text>
<text x="337.9" y="64.6" transform="rotate(-90 337.9 64.6)">VCC</text>
<text x="311.5" y="72.3" transform="rotate(-90 311.5 72.3)">A1</text>
<text x="315" y="72.3" transform="rotate(-90 315 72.3)">A2</text>
<text x="318.6" y="72.3" transform="rotate(-90 318.6 72.3)">B1</text>
<text x="322.1" y="72.3" transform="rotate(-90 322.1 72.3)">B2</text>
<text x="325.6" y="72.3" transform="rotate(-90 325.6 72.3)">C1</text>
<text x="329.2" y="72.3" transform="rotate(-90 329.2 72.3)">C2</text>
<text x="332.7" y="72.3" transform="rotate(-90 332.7 72.3)">D1</text>
<text x="336.2" y="72.3" transform="rotate(-90 336.2 72.3)">D2</text>
</g>
</svg>
